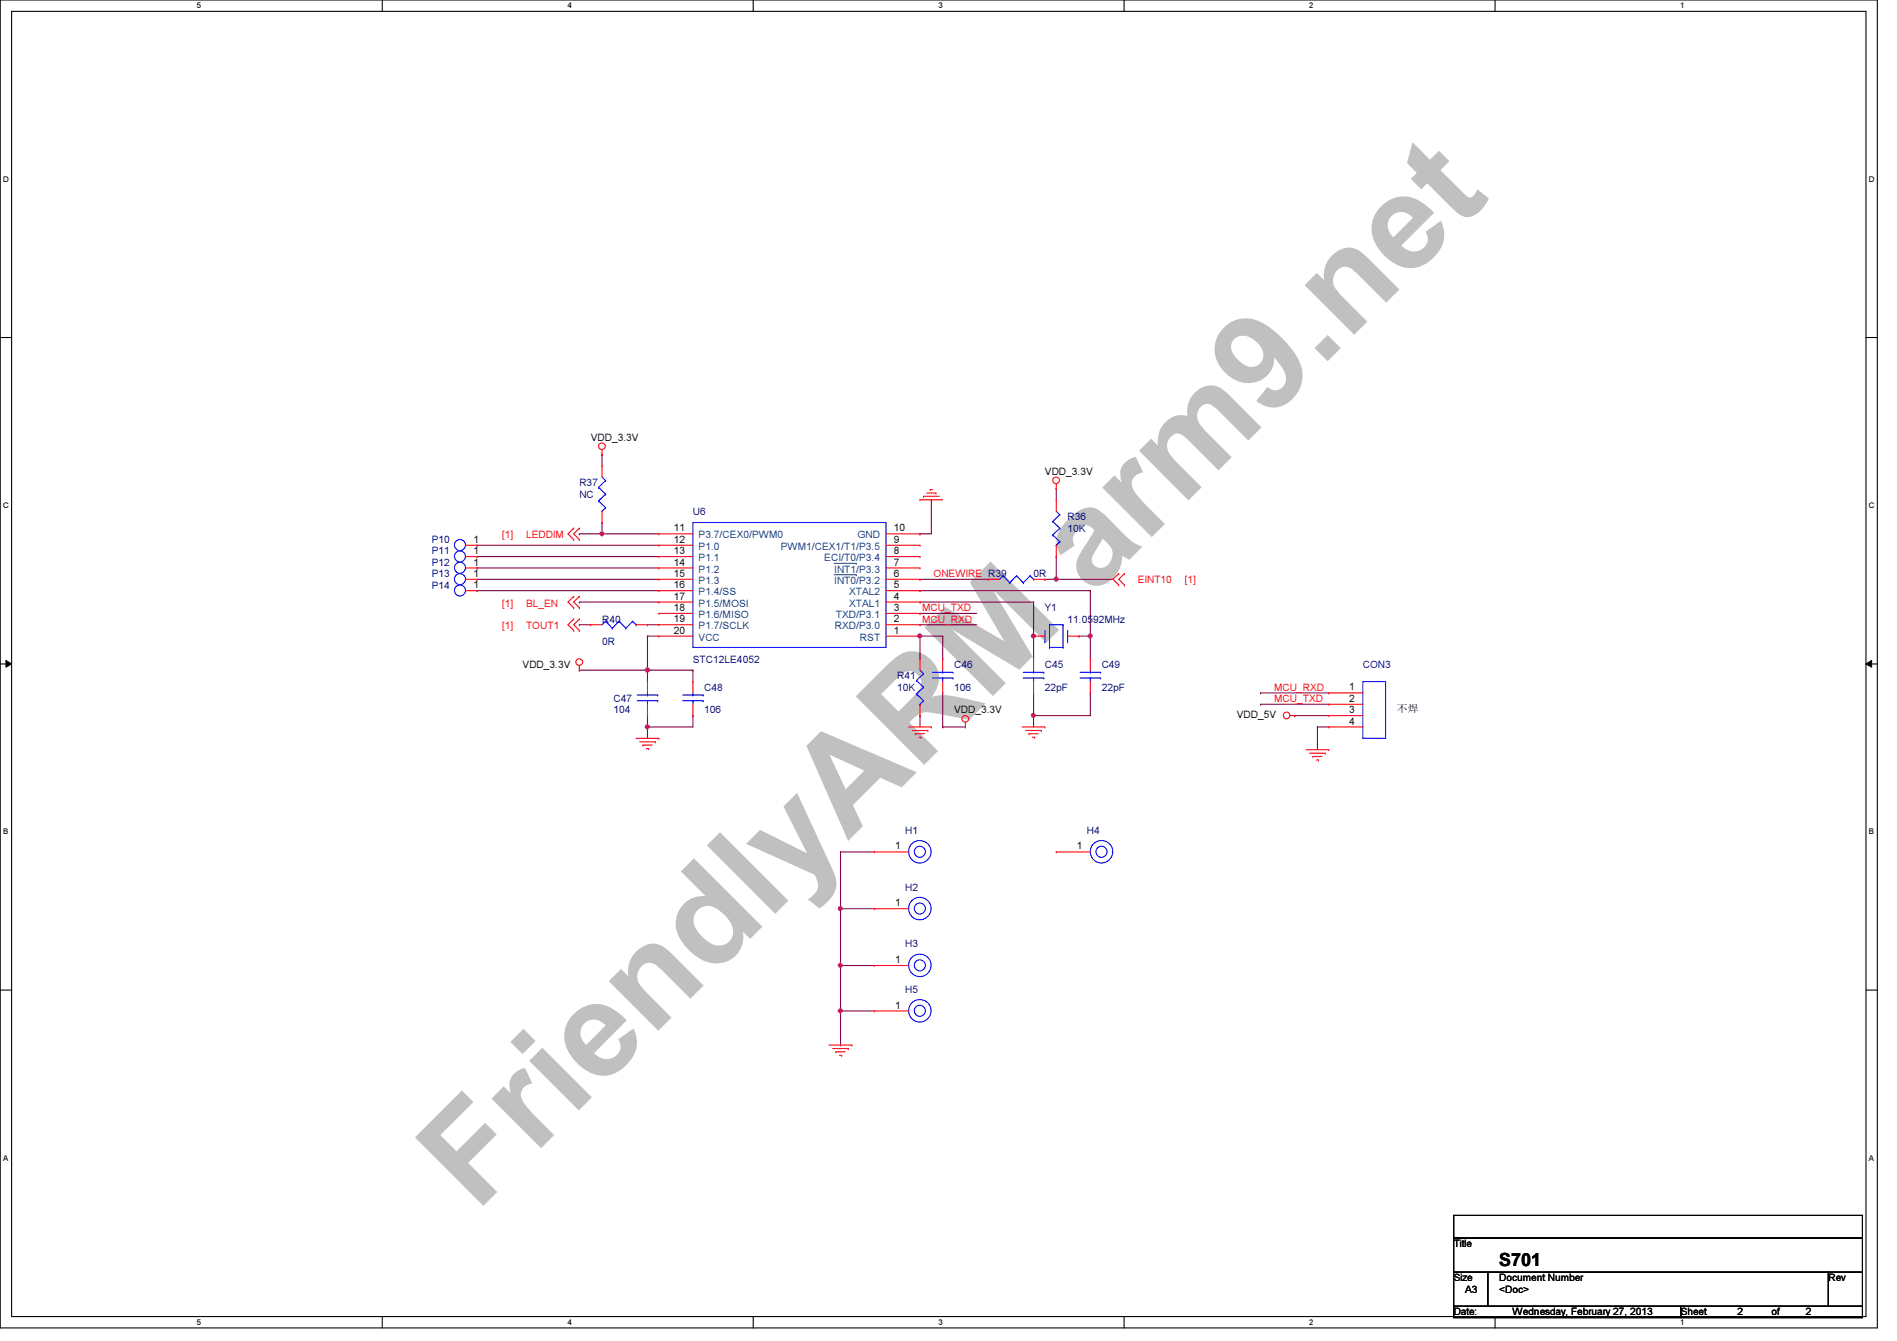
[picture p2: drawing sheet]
<svg xmlns="http://www.w3.org/2000/svg" width="297mm" height="210mm" viewBox="0 0 297 210" stroke-linecap="round" stroke-linejoin="round" font-family="sans-serif">
<path d="M0 0h294v207.9h-294zM1.8 1.8h290.4v204.3h-290.4z" fill="none" stroke="#000" stroke-width=".17"/>
<g fill="#fff">
<path d="M30.8 .2h.7v1.4h-.7z"/>
<path d="M30.8 206.2h.7v1.4h-.7z"/>
</g>
<path d="M59.9 0v1.8M59.9 206.1v1.8" fill="none" stroke="#000" stroke-width=".17"/>
<g fill="#fff">
<path d="M88.9 .2h.6v1.4h-.6z"/>
<path d="M88.9 206.2h.6v1.4h-.6z"/>
</g>
<path d="M117.9 0v1.8M117.9 206.1v1.8" fill="none" stroke="#000" stroke-width=".17"/>
<g fill="#fff">
<path d="M146.9 .2h.7v1.4h-.7z"/>
<path d="M146.9 206.2h.7v1.4h-.7z"/>
</g>
<path d="M176 0v1.8M176 206.1v1.8" fill="none" stroke="#000" stroke-width=".17"/>
<g fill="#fff">
<path d="M205 .2h.7v1.4h-.7z"/>
<path d="M205 206.2h.7v1.4h-.7z"/>
</g>
<path d="M234.1 0v1.8M234.1 206.1v1.8" fill="none" stroke="#000" stroke-width=".17"/>
<g fill="#fff">
<path d="M263.1 .2h.7v1.4h-.7z"/>
<path d="M263.1 206.2h.7v1.4h-.7z"/>
<path d="M.5 27.3h.9v1.4h-.9z"/>
<path d="M292.6 27.3h.9v1.4h-.9z"/>
<path d="M.5 78.4h.9v1.4h-.9z"/>
<path d="M292.6 78.4h.9v1.4h-.9z"/>
</g>
<path d="M0 52.8h1.8M292.2 52.8h1.8" fill="none" stroke="#000" stroke-width=".17"/>
<g fill="#fff">
<path d="M.5 129.5h.8v1.4h-.8z"/>
<path d="M292.6 129.5h.9v1.4h-.9z"/>
</g>
<path d="M0 103.9h1.8M292.2 103.9h1.8" fill="none" stroke="#000" stroke-width=".17"/>
<path d="M.9 103.4l.9 .5-.9 .5zM292.2 103.9l.9-.5v1z" fill="#000"/>
<path d="M.9 103.4l.9 .5-.9 .5zM292.2 103.9l.9-.5v1z" fill="none" stroke="#000" stroke-width=".16"/>
<g fill="#fff">
<path d="M.5 180.5h.8v1.4h-.8z"/>
<path d="M292.6 180.5h.9v1.4h-.9z"/>
</g>
<path d="M0 155h1.8M292.2 155h1.8" fill="none" stroke="#000" stroke-width=".17"/>
<path d="M145.8 78.2h.1M145.8 78.2v5.4h-1.7M144.1 83.6h.1M101.4 104.9h.1M101.4 104.9v1.8M202.7 112h.1M202.7 112h5.4" fill="none" stroke="#800040" stroke-width=".17"/>
<circle cx="101.4" cy="104.9" r=".32" fill="#f0f"/>
<circle cx="101.4" cy="104.9" r=".32" fill="none" stroke="#f0f" stroke-width=".17"/>
<path d="M94.3 81.8h.1M94.3 81.8v1.8M101.4 99.6h.1M101.4 99.6h1.8M101.4 104.9h.1M101.4 104.9h7.1M108.5 104.9h.1M108.5 104.9v1.8" fill="none" stroke="#800040" stroke-width=".17"/>
<circle cx="101.4" cy="104.9" r=".32" fill="#f0f"/>
<circle cx="101.4" cy="104.9" r=".32" fill="none" stroke="#f0f" stroke-width=".17"/>
<path d="M101.4 113.8h.1M101.4 113.8v1.8" fill="none" stroke="#800040" stroke-width=".17"/>
<circle cx="101.4" cy="113.8" r=".32" fill="#f0f"/>
<circle cx="101.4" cy="113.8" r=".32" fill="none" stroke="#f0f" stroke-width=".17"/>
<g fill="none" stroke="#800040" stroke-width=".17">
<path d="M144.1 92.5h.1M144.1 92.5h26.6M170.7 99.6h.1M170.7 99.6v3.5M90.7 104.9h.1M90.7 104.9h10.7M101.4 113.8h.1M108.5 112h.1M108.5 112v1.8h-7.1M161.8 112h.1M161.8 112v1.8M197.4 108.5h.1"/>
<path d="M197.4 108.5h10.7"/>
</g>
<circle cx="170.7" cy="99.5" r=".32" fill="#f0f"/>
<circle cx="170.7" cy="99.5" r=".32" fill="none" stroke="#f0f" stroke-width=".17"/>
<path d="M144.1 94.2h.1M144.1 94.2h17.7M161.8 99.6h.1M161.8 99.6v3.5M197.4 110.2h.1M197.4 110.2h10.7" fill="none" stroke="#800040" stroke-width=".17"/>
<circle cx="161.8" cy="99.5" r=".32" fill="#f0f"/>
<circle cx="161.8" cy="99.5" r=".32" fill="none" stroke="#f0f" stroke-width=".17"/>
<path d="M168.9 99.6h.1M168.9 99.6h1.8M161.8 112h.1M161.8 112h8.9" fill="none" stroke="#800040" stroke-width=".17"/>
<circle cx="161.8" cy="112" r=".32" fill="#f0f"/>
<circle cx="161.8" cy="112" r=".32" fill="none" stroke="#f0f" stroke-width=".17"/>
<g fill="none" stroke="#800040" stroke-width=".17">
<path d="M101.4 99.6h.1M101.4 99.6v5.3M144.1 96h.1M144.1 97.8h.1M144.1 90.7h.1M144.1 96h8.8M144.1 97.8h8.8M144.1 90.7h10.6M165.4 90.7h.1M165.4 87.1h.1M165.4 90.7h8.9M165.4 87.1v3.6"/>
<path d="M101.4 112h.1M101.4 112v1.8M206.3 113.8h.1M206.3 113.8h1.8M206.3 113.8v3.5"/>
</g>
<circle cx="165.4" cy="90.7" r=".32" fill="#f0f"/>
<circle cx="165.4" cy="90.7" r=".32" fill="none" stroke="#f0f" stroke-width=".17"/>
<g fill="none" stroke="#800040" stroke-width=".17">
<path d="M165.4 76.5h.1M165.4 76.5v1.7M90.7 97.8h.1M90.7 97.8h1.8M94.3 83.6h.1M94.3 83.6h8.9M101.4 97.8h.1M101.4 97.8h1.8M144.1 99.6h.1M144.1 99.6v3.5M147.6 99.6h.1M147.6 99.6v3.5"/>
<path d="M144.1 112h.1M144.1 112v1.8"/>
</g>
<circle cx="94.2" cy="83.5" r=".32" fill="#f0f"/>
<circle cx="94.2" cy="83.5" r=".32" fill="none" stroke="#f0f" stroke-width=".17"/>
<path d="M144.1 99.6h.1M144.1 99.6h3.5" fill="none" stroke="#800040" stroke-width=".17"/>
<circle cx="144" cy="99.5" r=".32" fill="#f0f"/>
<circle cx="144" cy="99.5" r=".32" fill="none" stroke="#f0f" stroke-width=".17"/>
<g fill="none" stroke="#800040" stroke-width=".17">
<path d="M94.3 71.1h.1M94.3 71.1v1.8M74.7 85.3h.1M74.7 87.1h.1M74.7 88.9h.1M74.7 90.7h.1M74.7 92.5h.1M74.7 90.7h28.5M74.7 85.3h28.5M74.7 87.1h28.5M74.7 88.9h28.5M74.7 92.5h28.5"/>
<path d="M90.7 94.2h.1M90.7 83.6h.1M90.7 94.2h12.5M90.7 83.6h3.6M161.8 94.2h.1M161.8 94.2v5.4M163.6 90.7h.1M163.6 90.7h1.8M170.7 92.5h.1M170.7 92.5v7.1M147.6 108.5h.1M147.6 113.8h.1"/>
<path d="M147.6 108.5v5.3M147.6 113.8h3.6M161.8 108.5h.1M161.8 108.5v3.5M170.7 108.5h.1M170.7 108.5v3.5M131.6 133.3h.1M131.6 133.3h5.3M131.6 133.3v8.9M131.6 142.2h.1"/>
</g>
<circle cx="131.6" cy="142.2" r=".32" fill="#f0f"/>
<circle cx="131.6" cy="142.2" r=".32" fill="none" stroke="#f0f" stroke-width=".17"/>
<path d="M131.6 142.2h.1M131.6 151.1h.1M131.6 142.2h5.3M131.6 142.2v8.9" fill="none" stroke="#800040" stroke-width=".17"/>
<circle cx="131.6" cy="151.1" r=".32" fill="#f0f"/>
<circle cx="131.6" cy="151.1" r=".32" fill="none" stroke="#f0f" stroke-width=".17"/>
<path d="M131.6 151.1h.1M131.6 158.2h.1M131.6 151.1h5.3M131.6 151.1v7.1" fill="none" stroke="#800040" stroke-width=".17"/>
<circle cx="131.6" cy="158.2" r=".32" fill="#f0f"/>
<circle cx="131.6" cy="158.2" r=".32" fill="none" stroke="#f0f" stroke-width=".17"/>
<path d="M131.6 158.2h.1M131.6 158.2h5.3M131.6 158.2v5.4M131.6 163.6h.1" fill="none" stroke="#800040" stroke-width=".17"/>
<g fill="none" stroke="#f00" stroke-width=".17">
<path d="M94.3 71.1h.1M94.3 72.9h.1M94.3 70.4v.7M94.3 72.9v1.8M144.1 78.2h.1M144.1 78.2h3.5M144.6 77.7h.1M144.6 77.7h2.5M145.1 77.2h1.5M145.7 76.6h.1M145.7 76.6h.3M146.6 77.2h.1"/>
<path d="M165.4 76.5h.1M165.4 78.2h.1M165.4 75.7v.8M165.4 78.2v1.8M72.9 85.3h1.8M72.9 88.9h1.8M72.9 90.7h1.8M72.9 87.1h1.8M72.9 92.5h1.8M74.7 85.3h.1M74.7 88.9h.1M74.7 90.7h.1"/>
<path d="M74.7 87.1h.1M74.7 92.5h.1M89.8 96.9h.1M89.8 98.7h.1M89.8 93.3h.1M89.8 95.1h.1M89.8 82.7h.1M89.8 84.5h.1M89.8 96.9l-.9 .9 .9 .9M89.8 93.3l-.9 .9 .9 .9M89.8 82.7l-.9 .9 .9 .9M90.7 96.9h.1"/>
<path d="M90.7 98.7h.1M90.7 93.3h.1M90.7 95.1h.1M90.7 82.7h.1M90.7 84.5h.1M90.7 96.9l-.9 .9 .9 .9M90.7 93.3l-.9 .9 .9 .9M90.7 82.7l-.9 .9 .9 .9M92.5 97.8h.1M92.5 97.8h1.8M94.3 81.8h.1M94.3 80v1.8"/>
<path d="M99.6 97.8h1.8M101.4 97.8h.1M103.2 83.6h.1M103.2 85.3h.1M103.2 87.1h.1M103.2 88.9h.1M103.2 90.7h.1M103.2 92.5h.1M103.2 94.2h.1M103.2 96h.1M103.2 97.8h.1M103.2 99.6h.1"/>
<path d="M103.2 85.3h5.3M103.2 97.8h5.3M103.2 88.9h5.3M103.2 90.7h5.3M103.2 87.1h5.3M103.2 99.6h5.3M103.2 96h5.3M103.2 94.2h5.3M103.2 92.5h5.3M103.2 83.6h5.3M138.7 85.3h5.4M138.7 97.8h5.4"/>
<path d="M138.7 88.9h5.4M138.7 90.7h5.4M138.7 87.1h5.4M138.7 99.6h5.4M138.7 96h5.4M138.7 94.2h5.4M138.7 92.5h5.4M138.7 83.6h5.4M144.1 99.6h.1M144.1 97.8h.1M144.1 96h.1M144.1 94.2h.1"/>
<path d="M144.1 92.5h.1M144.1 90.7h.1M144.1 88.9h.1M144.1 87.1h.1M144.1 85.3h.1M144.1 83.6h.1M154.7 90.7h.1M154.7 90.7h1.8M161.8 99.6h.1M161.8 90.7h1.8M161.8 99.6h1.8M163.6 90.7h.1"/>
<path d="M165.4 87.1h.1M165.4 85.3v1.8M167.2 99.6h1.7M168.9 99.6h.1M175.2 89.8h.1M175.2 91.6h.1M175.2 89.8l-.9 .9 .9 .9M176.1 91.6h.1M176.1 89.8h.1M176.1 89.8l-.9 .9 .9 .9M90.7 104.9h.1M90.7 104.2v.7"/>
<path d="M99.6 115.6h3.6M100.2 116.1h2.4M100.7 116.6h.1M100.7 116.6h1.4M101.2 117.2h.4M101.4 106.7h.1M101.4 112h.1M101.4 106.7v1.8M101.4 110.2v1.8M101.6 117.2h.1M102.6 116.1h.1M103.2 115.6h.1"/>
<path d="M108.5 106.7h.1M108.5 112h.1M108.5 106.7v1.8M108.5 110.2v1.8M142.3 113.8h3.5M142.8 114.3h2.5M143.3 114.9h.1M143.3 114.9h1.5M143.9 115.4h.3M144.1 103.1h.1M144.1 112h.1M144.1 103.1v1.8"/>
<path d="M144.1 110.2v1.8M144.2 115.4h.1M145.3 114.3h.1M145.8 113.8h.1M147.6 103.1h.1M147.6 108.5h.1M147.6 103.1v1.8M147.6 106.7v1.8M151.2 113.8h.1M151.2 113.1v.7M160.1 113.8h3.5M160.6 114.3h2.5"/>
<path d="M161.1 114.9h.1M161.1 114.9h1.5M161.7 115.4h.3M161.8 103.1h.1M161.8 108.5h.1M161.8 103.1v1.8M161.8 106.7v1.8M162 115.4h.1M163.1 114.3h.1M163.6 113.8h.1M170.7 103.1h.1M170.7 108.5h.1"/>
<path d="M170.7 103.1v1.8M170.7 106.7v1.8M202 112h.7M202.7 112h.1M204.5 117.3h3.6M205.1 117.9h2.4M205.6 118.4h.1M205.6 118.4h1.4M206.1 119h.4M206.5 119h.1M207.5 117.9h.1M208.1 117.3h.1"/>
<path d="M208.1 108.5h.1M208.1 110.2h.1M208.1 112h.1M208.1 113.8h.1M208.1 113.8h5.3M208.1 112h5.3M208.1 108.5h5.3M208.1 110.2h5.3M136.9 133.3h.1M136.9 133.3h5.4M165.4 133.3h.1M165.4 133.3h5.3"/>
<path d="M136.9 158.2h.1M136.9 142.2h.1M136.9 151.1h.1M136.9 158.2h5.4M136.9 142.2h5.4M136.9 151.1h5.4M129.8 163.6h3.6M130.4 164.1h2.4M130.9 164.6h.1M130.9 164.6h1.4M131.4 165.2h.4M131.8 165.2h.1"/>
<path d="M132.8 164.1h.1M133.4 163.6h.1"/>
<circle cx="94.3" cy="69.8" r=".52"/>
<circle cx="165.4" cy="75.2" r=".52"/>
<circle cx="90.7" cy="103.6" r=".52"/>
<circle cx="151.2" cy="112.5" r=".52"/>
<circle cx="201.4" cy="112" r=".52"/>
</g>
<path d="M227.6 190.2h64v3.6h-64zM227.6 193.8h64v5.3h-64zM227.6 199.1h5.4v5.4h-5.4zM233 199.1h53.3v5.4h-53.3zM286.3 199.1h5.3v5.4h-5.3zM227.6 204.5h35.6v1.7h-35.6zM263.2 204.5h28.4v1.7h-28.4z" fill="none" stroke="#000" stroke-width=".17"/>
<g fill="none" stroke="#00f" stroke-width=".17">
<path d="M93.7 76.3h.1M93.7 78.4h.1M93.7 76.3l1.1 1M93.7 78.4l1.1 1.1M94.3 74.7l.5 .5M94.8 75.2h.1M94.8 77.3h.1M94.8 79.5h.1M94.8 75.2l-1.1 1.1M94.8 77.3l-1.1 1.1M94.8 79.5l-.5 .5M94.3 80h.1"/>
<path d="M94.8 97.2h.1M94.8 97.2l-.5 .6M94.8 97.2l1.1 1.1M95.9 98.3h.1M96.9 97.2h.1M96.9 97.2l-1 1.1M96.9 97.2l1.1 1.1M98 98.3h.1M99.1 97.2h.1M99.1 97.2l-1.1 1.1M99.1 97.2l.5 .6M99.6 97.8h.1"/>
<path d="M108.5 81.8h30.2v19.5h-30.2zM157.1 90.1h.1M157.1 90.1l-.6 .6M157.1 90.1l1 1.1M158.1 91.2h.1M159.2 90.1h.1M159.2 90.1l-1.1 1.1M159.2 90.1l1 1.1M160.2 91.2h.1M161.3 90.1h.1M161.3 90.1l-1.1 1.1M161.3 90.1l.5 .6"/>
<path d="M161.8 90.7h.1M163.6 98.7v1.8M164.3 97.8h.1M164.3 97.8v3.5M164.3 97.8h2.2M164.8 81.6h.1M164.8 83.7h.1M164.8 81.6l1.1 1.1M164.8 83.7l1.1 1.1M165.4 85.3h.1M165.4 80l.5 .6M165.9 80.6h.1"/>
<path d="M165.9 82.7h.1M165.9 84.8h.1M165.9 80.6l-1.1 1M165.9 82.7l-1.1 1M165.9 84.8l-.5 .5M166.5 97.8h.1M166.5 97.8v3.5M167.2 98.7v1.8M99.8 109.7h3.2M99.8 108.8h3.2M101.4 108.8h.1M101.4 109.7h.1"/>
<path d="M101.4 108.5v.3M101.4 109.7v.5M103 109.7h.1M103 108.8h.1M106.9 109.7h3.2M106.9 108.8h3.2M108.5 108.8h.1M108.5 109.7h.1M108.5 108.5v.3M108.5 109.7v.5M110.1 109.7h.1M110.1 108.8h.1"/>
<path d="M143.5 106.5h.1M143.5 108.6h.1M143.5 106.5l1.1 1.1M143.5 108.6l1.1 1.1M144.1 110.2h.1M144.1 104.9l.5 .6M144.6 105.5h.1M144.6 107.6h.1M144.6 109.7h.1M144.6 105.5l-1.1 1M144.6 107.6l-1.1 1M144.6 109.7l-.5 .5"/>
<path d="M146 106.1h3.2M146 105.2h3.2M147.6 105.2h.1M147.6 106.1h.1M147.6 104.9v.3M147.6 106.1v.6M149.2 106.1h.1M149.2 105.2h.1M160.2 106.1h3.2M160.2 105.2h3.2M161.8 105.2h.1M161.8 106.1h.1"/>
<path d="M161.8 104.9v.3M161.8 106.1v.6M163.4 106.1h.1M163.4 105.2h.1M163.6 100.5h.1M164.3 101.3h.1M164.3 101.3h2.2M166.5 101.3h.1M167.2 100.5h.1M169.1 106.1h3.2M169.1 105.2h3.2M170.7 105.2h.1"/>
<path d="M170.7 106.1h.1M170.7 104.9v.3M170.7 106.1v.6M172.3 106.1h.1M172.3 105.2h.1M213.4 106.7h3.6v8.9h-3.6z"/>
<circle cx="72" cy="87.1" r=".87"/>
<circle cx="72" cy="92.4" r=".87"/>
<circle cx="72" cy="90.6" r=".87"/>
<circle cx="72" cy="85.3" r=".87"/>
<circle cx="72" cy="88.9" r=".87"/>
<circle cx="144" cy="133.3" r="1.76"/>
<circle cx="144" cy="133.3" r=".87"/>
<circle cx="172.5" cy="133.3" r="1.76"/>
<circle cx="172.5" cy="133.3" r=".87"/>
<circle cx="144" cy="142.2" r="1.76"/>
<circle cx="144" cy="158.2" r="1.76"/>
<circle cx="144" cy="151.1" r="1.76"/>
<circle cx="144" cy="158.2" r=".87"/>
<circle cx="144" cy="142.2" r=".87"/>
<circle cx="144" cy="151.1" r=".87"/>
</g>
<path d="M130.6 90h3.5M130.6 88.2h3.5M134.1 90h.1M134.1 88.2h.1" fill="none" stroke="#004080" stroke-width=".16"/>
<circle cx="101.4" cy="104.9" r=".32" fill="#f0f"/>
<circle cx="101.4" cy="104.9" r=".32" fill="none" stroke="#f0f" stroke-width=".17"/>
<circle cx="101.4" cy="104.9" r=".32" fill="#f0f"/>
<circle cx="101.4" cy="104.9" r=".32" fill="none" stroke="#f0f" stroke-width=".17"/>
<circle cx="101.4" cy="113.8" r=".32" fill="#f0f"/>
<circle cx="101.4" cy="113.8" r=".32" fill="none" stroke="#f0f" stroke-width=".17"/>
<circle cx="170.7" cy="99.5" r=".32" fill="#f0f"/>
<circle cx="170.7" cy="99.5" r=".32" fill="none" stroke="#f0f" stroke-width=".17"/>
<circle cx="161.8" cy="99.5" r=".32" fill="#f0f"/>
<circle cx="161.8" cy="99.5" r=".32" fill="none" stroke="#f0f" stroke-width=".17"/>
<circle cx="161.8" cy="112" r=".32" fill="#f0f"/>
<circle cx="161.8" cy="112" r=".32" fill="none" stroke="#f0f" stroke-width=".17"/>
<circle cx="165.4" cy="90.7" r=".32" fill="#f0f"/>
<circle cx="165.4" cy="90.7" r=".32" fill="none" stroke="#f0f" stroke-width=".17"/>
<circle cx="94.2" cy="83.5" r=".32" fill="#f0f"/>
<circle cx="94.2" cy="83.5" r=".32" fill="none" stroke="#f0f" stroke-width=".17"/>
<circle cx="144" cy="99.5" r=".32" fill="#f0f"/>
<circle cx="144" cy="99.5" r=".32" fill="none" stroke="#f0f" stroke-width=".17"/>
<circle cx="131.6" cy="142.2" r=".32" fill="#f0f"/>
<circle cx="131.6" cy="142.2" r=".32" fill="none" stroke="#f0f" stroke-width=".17"/>
<circle cx="131.6" cy="151.1" r=".32" fill="#f0f"/>
<circle cx="131.6" cy="151.1" r=".32" fill="none" stroke="#f0f" stroke-width=".17"/>
<circle cx="131.6" cy="158.2" r=".32" fill="#f0f"/>
<circle cx="131.6" cy="158.2" r=".32" fill="none" stroke="#f0f" stroke-width=".17"/>
<text font-size="21.2" fill="#c0c0c0" x="74.6" y="189.9" transform="rotate(-45 74.6 189.9)">FriendlyARM arm9.net</text>
<text font-size="2.8" x="234.7" y="198.2">S701</text>
<g font-size="1.6">
<text x="92.5" y="69">VDD_3.3V</text>
<text x="163.6" y="74.3">VDD_3.3V</text>
<text x="105.5" y="83.2">11</text>
<text x="140" y="83.2">10</text>
<text x="74.2" y="85">1</text>
<text x="74.2" y="88.5">1</text>
<text x="74.2" y="86.7">1</text>
<text x="105.5" y="85">12</text>
<text x="105.5" y="86.7">13</text>
<text x="105.5" y="88.5">14</text>
<text x="140" y="88.5">7</text>
<text x="140" y="86.7">8</text>
<text x="140" y="85">9</text>
<text x="74.2" y="90.3">1</text>
<text x="74.2" y="92.1">1</text>
<text x="105.5" y="90.3">15</text>
<text x="105.5" y="92.1">16</text>
<text x="105.5" y="93.9">17</text>
<text x="105.5" y="95.6">18</text>
<text x="140" y="95.6">3</text>
<text x="140" y="93.9">4</text>
<text x="140" y="92.1">5</text>
<text x="140" y="90.3">6</text>
<text x="105.5" y="97.4">19</text>
<text x="105.5" y="99.2">20</text>
<text x="140" y="99.2">1</text>
<text x="140" y="97.4">2</text>
<text x="81.8" y="104.6">VDD_3.3V</text>
<text x="149.4" y="111.7">VDD_3.3V</text>
<text x="193.7" y="112.4">VDD_5V</text>
<text x="211.3" y="108.1">1</text>
<text x="211.3" y="109.9">2</text>
<text x="211.3" y="111.6">3</text>
<text x="211.3" y="113.4">4</text>
<text x="218.7" y="111.5">不不</text>
<text x="140.2" y="133">1</text>
<text x="168.6" y="133">1</text>
<text x="140.2" y="141.9">1</text>
<text x="140.2" y="150.7">1</text>
<text x="140.2" y="157.9">1</text>
<text x="227.6" y="195.2">Title</text>
<text x="227.6" y="200.6">Size</text>
<text x="229.4" y="202.4">A3</text>
<text x="234.7" y="202.4">&lt;Doc&gt;</text>
<text x="234.7" y="200.6">Document Number</text>
<text x="286.3" y="200.6">Rev</text>
<text x="227.6" y="205.9">Date:</text>
<text x="236.9" y="205.9">Wednesday, February 27, 2013</text>
<text x="263.2" y="205.9">Sheet</text>
<text x="272.1" y="205.9">2</text>
<text x="277.4" y="205.9">of</text>
<text x="282.7" y="205.9">2</text>
</g>
<g font-size="1.6" fill="#000080">
<text x="90.7" y="76.1">R37</text>
<text x="90.7" y="77.9">NC</text>
<text x="108.5" y="80.6">U6</text>
<text x="167.2" y="81.4">R36</text>
<text x="167.2" y="83.2">10K</text>
<text x="67.6" y="85">P10</text>
<text x="67.6" y="88.6">P12</text>
<text x="67.6" y="86.8">P11</text>
<text x="67.6" y="90.3">P13</text>
<text x="67.6" y="92.1">P14</text>
<text x="161.8" y="90.3">0R</text>
<text x="163.6" y="95.7">Y1</text>
<text x="94.3" y="97.5">R40</text>
<text x="94.3" y="101">0R</text>
<text x="167.2" y="97.5">11.0592MHz</text>
<text x="108.5" y="103.8">STC12LE4052</text>
<text x="140.5" y="106.3">R41</text>
<text x="149.4" y="104.6">C46</text>
<text x="163.6" y="104.6">C45</text>
<text x="172.5" y="104.6">C49</text>
<text x="213.4" y="104.6">CON3</text>
<text x="96.1" y="109.9">C47</text>
<text x="96.1" y="111.7">104</text>
<text x="110.3" y="108.1">C48</text>
<text x="110.3" y="111.7">106</text>
<text x="140.5" y="108.1">10K</text>
<text x="149.4" y="108.1">106</text>
<text x="163.6" y="108.1">22pF</text>
<text x="172.5" y="108.1">22pF</text>
<text x="141.7" y="130.5">H1</text>
<text x="170.2" y="130.5">H4</text>
<text x="141.7" y="139.4">H2</text>
<text x="141.7" y="148.3">H3</text>
<text x="141.7" y="155.4">H5</text>
</g>
<g font-size="1.6" fill="#f00">
<text x="78.6" y="84.3">[1]</text>
<text x="82.4" y="84.3">LEDDIM</text>
<text x="78.6" y="95">[1]</text>
<text x="82.4" y="95">BL_EN</text>
<text x="144.4" y="95.7">MCU_TXD</text>
<text x="146.2" y="90.3">ONEWIRE R39</text>
<text x="178.2" y="91.2">EINT10</text>
<text x="185.5" y="91.2">[1]</text>
<text x="78.6" y="98.5">[1]</text>
<text x="82.4" y="98.5">TOUT1</text>
<text x="144.4" y="97.5">MCU_RXD</text>
<text x="199.5" y="108.1">MCU_RXD</text>
<text x="199.5" y="109.9">MCU_TXD</text>
</g>
<g font-size="1.6" fill="#004080">
<text x="109.4" y="84.3">P3.7/CEX0/PWM0</text>
<text x="109.4" y="86.1">P1.0</text>
<text x="109.4" y="87.8">P1.1</text>
<text x="109.4" y="89.6">P1.2</text>
<text x="122.3" y="86.1">PWM1/CEX1/T1/P3.5</text>
<text x="129.1" y="87.8">ECI/T0/P3.4</text>
<text x="130.6" y="89.6">INT1/P3.3</text>
<text x="134.3" y="84.3">GND</text>
<text x="109.4" y="91.4">P1.3</text>
<text x="109.4" y="93.2">P1.4/SS</text>
<text x="109.4" y="95">P1.5/MOSI</text>
<text x="130.6" y="91.4">INT0/P3.2</text>
<text x="133" y="95">XTAL1</text>
<text x="133" y="93.2">XTAL2</text>
<text x="109.4" y="96.7">P1.6/MISO</text>
<text x="109.4" y="98.5">P1.7/SCLK</text>
<text x="109.4" y="100.3">VCC</text>
<text x="130.7" y="98.5">RXD/P3.0</text>
<text x="130.9" y="96.7">TXD/P3.1</text>
<text x="134.7" y="100.3">RST</text>
</g>
<g font-size="1.3">
<text x="30.8" y="1.3">5</text>
<text x="88.9" y="1.3">4</text>
<text x="146.9" y="1.3">3</text>
<text x="205" y="1.3">2</text>
<text x="263.1" y="1.3">1</text>
<text x=".5" y="28.4">D</text>
<text x="292.6" y="28.4">D</text>
<text x=".5" y="79.5">C</text>
<text x="292.6" y="79.5">C</text>
<text x=".5" y="130.6">B</text>
<text x="292.6" y="130.6">B</text>
<text x=".5" y="181.7">A</text>
<text x="292.6" y="181.7">A</text>
<text x="30.8" y="207.4">5</text>
<text x="88.9" y="207.4">4</text>
<text x="146.9" y="207.4">3</text>
<text x="205" y="207.4">2</text>
<text x="263.1" y="207.4">1</text>
</g>
</svg>
